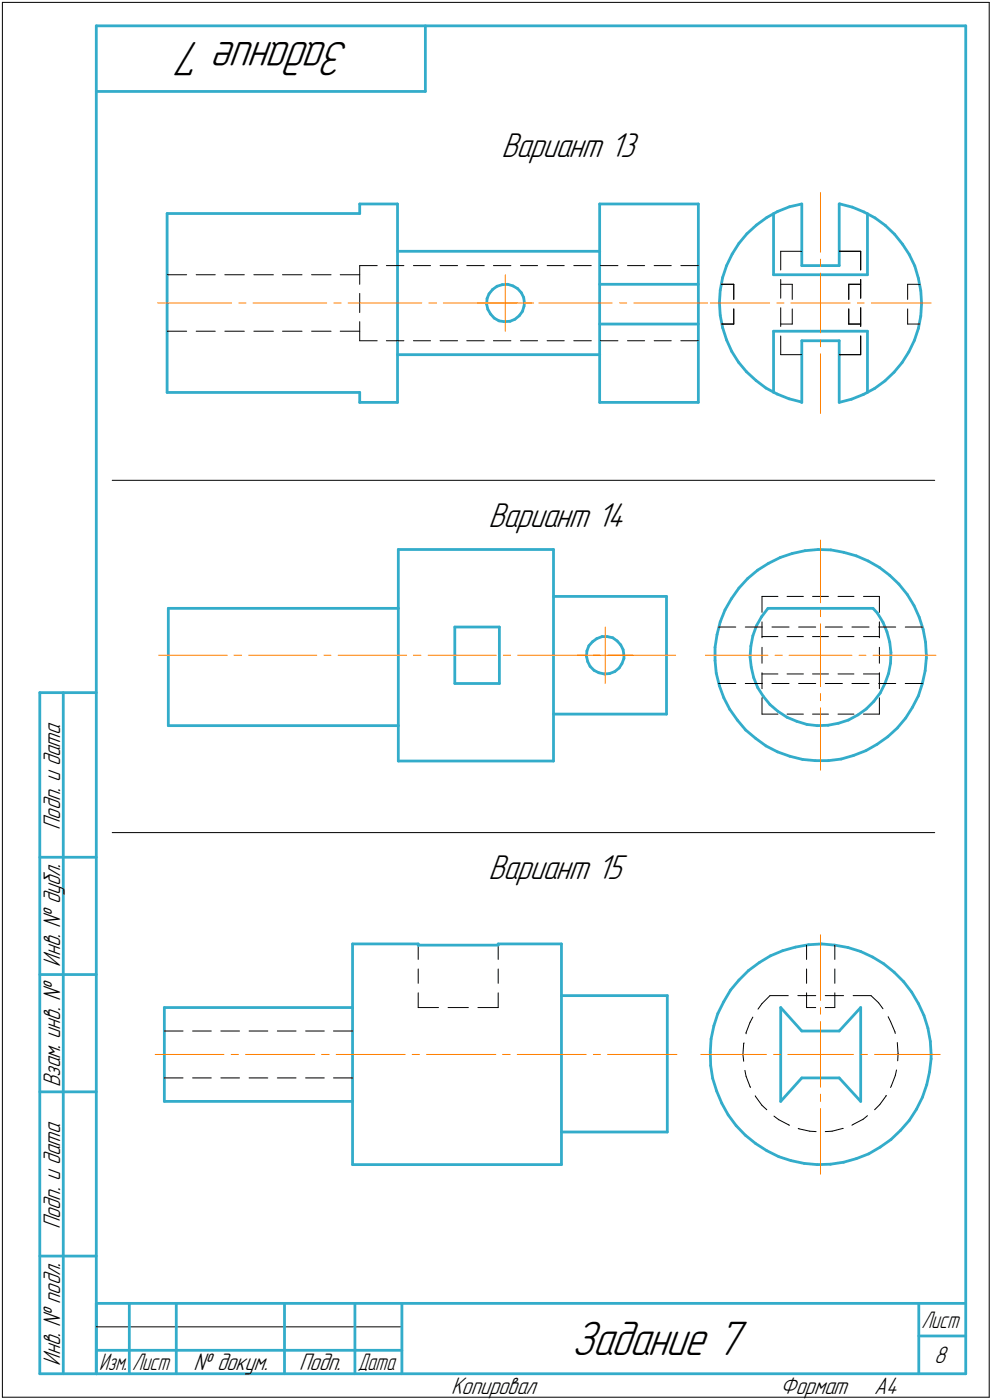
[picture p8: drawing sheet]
<svg xmlns="http://www.w3.org/2000/svg" width="211mm" height="298mm" viewBox="0 0 211 298" stroke-linecap="round" stroke-linejoin="round" font-family="sans-serif">
<g fill="none" stroke="#000" stroke-width=".21">
<path d="M.5 .5v297zM.5 .5h210zM210.5 .5v297zM35.6 58.5h4.1zM41.7 58.5h4.1zM47.8 58.5h4.2zM54 58.5h4.2zM60.1 58.5h4.2zM66.3 58.5h4.1zM72.4 58.5h4.1zM76.5 56.6h3.8zM76.5 56.6v3.9z"/>
<path d="M82.2 56.6h3.7zM88 56.6h3.6zM93.6 56.6h3.8zM99.3 56.6h3.7zM105 56.6h3.7zM110.7 56.6h3.7zM116.4 56.6h3.7zM122.1 56.6h3.7zM127.8 56.6h3.7zM133.5 56.6h3.7zM139.2 56.6h3.6zM144.9 56.6h3.7z"/>
<path d="M166.1 53.5h4.5zM166.1 53.5v4zM166.1 59.5v4zM178.6 53.5h4.5zM183.1 53.5v4zM183.1 59.5v4zM35.6 70.5h4.1zM41.7 70.5h4.1zM47.8 70.5h4.2zM54 70.5h4.2zM60.1 70.5h4.2zM66.3 70.5h4.1z"/>
<path d="M72.4 70.5h4.1zM76.5 62.5v4zM76.5 68.5v4.1zM76.5 72.6h3.8zM82.2 72.6h3.7zM88 72.6h3.6zM93.6 72.6h3.8zM99.3 72.6h3.7zM105 72.6h3.7zM110.7 72.6h3.7zM116.4 72.6h3.7zM122.1 72.6h3.7z"/>
<path d="M127.8 72.6h3.7zM133.5 72.6h3.7zM139.2 72.6h3.6zM144.9 72.6h3.7zM153.5 60.5h2.6zM153.6 69h2.5zM156.1 60.5v3.3zM156.1 65.8v3.2zM166.1 65.5v4zM166.1 71.5v4zM166.1 75.5h4.5zM166.1 60.5h2.5z"/>
<path d="M166.1 69h2.5zM168.6 60.5v3.3zM168.6 65.8v3.2zM178.6 75.5h4.5zM180.6 60.5h2.5zM180.6 60.5v3.3zM180.6 65.8v3.2zM180.6 69h2.5zM183.1 65.5v4zM183.1 71.5v4zM193.1 60.5h2.6zM193.1 60.5v3.3z"/>
<path d="M193.1 65.8v3.2zM193.1 69h2.6zM23.9 102.3h175zM152.9 133.5h3.6zM158.6 133.5h3.6zM162.1 127v3.4zM162.1 132.4v3.4zM162.1 137.8v3.4zM162.1 127h3.4zM162.1 135.6h3.4zM164.3 133.5h3.6zM167.5 127h3.4z"/>
<path d="M167.5 135.6h3.4zM169.9 133.5h3.7zM172.9 127h3.4zM172.9 135.6h3.4zM175.6 133.5h3.6zM178.3 127h3.4zM178.3 135.6h3.4zM181.3 133.5h3.6zM183.7 127h3.4zM183.7 135.6h3.4zM186.9 133.5h3.7zM187.1 137.8v3.4z"/>
<path d="M187.1 132.4v3.4zM187.1 127v3.4zM192.6 133.5h3.7zM152.9 145.5h3.6zM158.6 145.5h3.6zM162.1 143.3v3.3zM162.1 148.6v3.5zM162.1 152.1h3.4zM162.1 143.5h3.4zM164.3 145.5h3.6zM167.5 152.1h3.4zM167.5 143.5h3.4z"/>
<path d="M169.9 145.5h3.7zM172.9 152.1h3.4zM172.9 143.5h3.4zM175.6 145.5h3.6zM178.3 152.1h3.4zM178.3 143.5h3.4zM181.3 145.5h3.6zM183.7 152.1h3.4zM183.7 143.5h3.4zM186.9 145.5h3.7zM187.1 148.6v3.5zM187.1 143.3v3.3z"/>
<path d="M192.6 145.5h3.7zM23.9 177.3h175zM35 219.5h3.9zM41 219.5h4zM47 219.5h4zM53 219.5h4zM59 219.5h4zM65 219.5h4zM71 219.5h4zM89 201.3v3zM89 206.3v3.1zM89 211.4v3.1z"/>
<path d="M89 214.5h4.3zM95.3 214.5h4.4zM101.7 214.5h4.3zM106 211.4v3.1zM106 206.3v3.1zM106 201.3v3zM158.7 219.9v.2zM159.6 217.7l-.9 2.2zM160.2 216.6l-.6 1.1zM162.1 213.7l-.8 1.2zM163.8 212l-1.7 1.7zM163.8 212h3.9z"/>
<path d="M169.8 212h3.8zM171.6 201.3v3zM171.6 206.3v3.1zM171.6 211.4v3.1zM171.6 214.5h2zM175.6 214.5h2zM175.6 212h3.9zM177.6 211.4v3.1zM177.6 206.3v3.1zM177.6 201.3v3zM181.5 212h3.8zM185.3 212l1.6 1.5z"/>
<path d="M186.9 213.5l1 1.3zM189 216.5l.5 1zM189.5 217.5l.9 2.2zM190.4 219.7l.1 .3zM35 229.5h3.9zM41 229.5h4zM47 229.5h4zM53 229.5h4zM59 229.5h4zM65 229.5h4zM71 229.5h4zM158.1 224.5l.1 1.5z"/>
<path d="M158.2 222.2l-.1 2.3zM158.3 222.1l-.1 .1zM158.5 227.9l.2 1.3zM158.7 229.2l.9 2.2zM159.6 231.4l.1 .2zM160.7 233.3l.1 .2zM160.8 233.5l1.3 1.9zM162.1 235.4l1.1 .9zM164.7 237.7l1 .7zM165.7 238.4l2.1 1.1zM167.8 239.5l.2 .1zM181.3 239.6l.2-.2z"/>
<path d="M181.5 239.4l2.1-1.1zM183.6 238.3l1-.7zM186.1 236.3l1.1-1.1zM188.6 233.3l-1.4 1.9zM188.6 233.3h.1M189.7 231.2l-.2 .4zM190.5 229l-.8 2.2zM190.8 227.8l-.3 1.2zM190.9 222l.2 2.4zM191.1 224.4l-.1 1.5zM169.8 240.3l.2 .1zM170 240.4l2.3 .5z"/>
<path d="M172.3 240.9l1.4 .1zM175.6 241l1.4-.1zM177 240.9l2.3-.6zM179.3 240.3h.1M.5 297.5h210zM20.5 282.5h65z"/>
</g>
<g fill="none" stroke="#33acca" stroke-width=".59">
<path d="M20.5 5.5v287zM20.5 5.5h185zM20.5 19.5h70zM90.5 5.5v14zM205.5 5.5v287zM35.6 45.5v38.1zM35.6 45.5h40.9zM76.5 43.4h8.1zM76.5 43.4v2.1zM84.6 43.4v42.3zM84.6 53.5h43zM127.6 43.4v10.1z"/>
<path d="M127.6 43.4h21zM127.6 53.5v22zM148.6 43.4v42.3zM153.8 59.1l-.6 2.7zM154.6 56.6l-.8 2.5zM155.8 54.1l-1.2 2.5zM157.2 51.8l-1.4 2.3zM158.9 49.8l2.1-1.9zM158.9 49.8l-1.7 2zM161 47.9l2.2-1.6zM163.2 46.3l2.2-1.3zM164.6 45.5v13z"/>
<path d="M164.6 58.5h20zM165.4 45l2.6-1zM168 44l2.6-.6zM170.6 43.4v13.2zM170.6 56.6h8zM178.6 43.4v13.2zM178.6 43.4h.1zM178.7 43.4l2.7 .7zM181.4 44.1l2.4 1zM183.8 45.1l2.4 1.3zM184.6 45.5v13zM186.2 46.4l2.2 1.6z"/>
<path d="M188.4 48l1.9 1.9zM190.3 49.9l1.7 2.1zM192 52l1.5 2.2zM193.5 54.2l1.1 2.4zM194.6 56.6l.8 2.7zM195.4 59.3l.5 2.6zM84.6 75.5h43zM103.5 64.8l.3 1.1zM103.6 63.6l-.1 1.2zM103.8 65.9l.6 1zM104.1 62.6l-.5 1zM104.4 66.9l.8 .8z"/>
<path d="M104.8 61.6l.9-.6zM104.8 61.6l-.7 1zM105.2 67.7l1 .6zM105.7 61l1.1-.4zM106.2 68.3l1.2 .2zM106.8 60.6l1.2-.1zM107.4 68.5l1.1-.1zM108 60.5l1.1 .4zM108.5 68.4l1.1-.4zM109.1 60.9l1.1 .6zM109.6 68l.9-.8zM110.2 61.5l.7 .8z"/>
<path d="M110.9 62.3l.5 1zM111.2 66.3l-.7 .9zM111.4 63.3l.2 1.2zM111.5 65.2l-.3 1.1zM111.6 64.5l-.1 .7zM127.6 75.5v10.2zM127.6 60.5h21zM127.6 69h21zM153.1 64.4l.1 2.7zM153.2 61.8l-.1 2.6zM153.2 67.1l.6 2.7zM153.8 69.8l.8 2.6z"/>
<path d="M154.6 72.4l1.1 2.4zM155.7 74.8l1.4 2.3zM157.1 77.1l1.7 2.1zM158.8 79.2l2.1 1.8zM164.6 70.5v13.1zM164.6 70.5h20zM170.6 72.6v13.1zM170.6 72.6h8zM178.6 72.6v13.1zM184.6 70.5v13.1zM191.9 77.2l-1.7 2zM193.4 74.9l-1.5 2.3z"/>
<path d="M194.6 72.5l-1.2 2.4zM195.4 69.9l-.8 2.6zM195.9 67.3l-.5 2.6zM195.9 61.9l.2 2.7zM196.1 64.6l-.2 2.7zM35.6 83.6h40.9zM76.5 83.6v2.1zM76.5 85.7h8.1zM127.6 85.7h21zM160.9 81l2.1 1.6zM163 82.6l2.4 1.3zM165.4 83.9l2.5 1z"/>
<path d="M167.9 84.9l2.6 .7zM170.5 85.6l.1 .1zM178.6 85.7l2.6-.7zM181.2 85l2.5-1zM183.7 84l2.4-1.3zM186.1 82.7l2.2-1.6zM188.3 81.1l1.9-1.9zM84.8 117h33zM84.8 117v12.5zM117.8 117v22.5zM163.5 120l2.5-1.3zM166 118.7l2.6-.8z"/>
<path d="M168.6 117.9l2.7-.6zM171.3 117.3l2.8-.3zM174.1 117l2.7 .1zM176.8 117.1l2.7 .5zM179.5 117.6l2.7 .8zM182.2 118.4l2.5 1.1zM184.7 119.5l2.4 1.3zM35.8 129.5v25zM35.8 129.5h49zM84.8 129.5v25zM96.8 133.5v12zM96.8 133.5h9.5z"/>
<path d="M106.3 133.5v12zM117.8 139.5v22.6zM117.8 127h24zM124.8 139.8l.3 1.1zM124.9 138.6l-.1 1.2zM125.3 137.5l-.4 1.1zM126.1 136.7l.9-.7zM126.1 136.7l-.8 .8zM127 136l1.1-.4zM128.1 135.6h1.1zM129.2 135.6l1.2 .2zM130.4 135.8l.9 .7z"/>
<path d="M131.3 136.5l.8 .8zM132.1 137.3l.5 1zM132.6 138.3l.2 1.2zM132.8 139.5v.7zM141.8 127v25.1zM152.1 137.8v2.8zM152.6 135.1l-.5 2.7zM153.2 132.4l-.6 2.7zM154.3 129.9l-1.1 2.5zM155.6 127.5l-1.3 2.4zM157.2 125.2l-1.6 2.3zM159.1 123.2l2.1-1.8z"/>
<path d="M159.1 123.2l-1.9 2zM159.6 139.9l.3 2.2zM159.8 137.6l-.2 2.3zM160.2 135.4l-.4 2.2zM161 133.3l-.8 2.1zM161.2 121.4l2.3-1.4zM162.1 131.3l-1.1 2zM163.4 129.5h22.4zM163.4 129.5l-1.3 1.8zM185.8 129.5l.9 1.1zM186.7 130.6l1.2 1.9zM187.1 120.8l2.2 1.7z"/>
<path d="M187.9 132.5l.8 2zM188.7 134.5l.6 2.2zM189.3 122.5l2 1.9zM189.3 136.7l.3 2.2zM189.6 138.9l-.1 2.3zM191.3 124.4l1.7 2.2zM193 126.6l1.5 2.3zM194.5 128.9l1.1 2.5zM195.6 131.4l.8 2.6zM196.4 134l.5 2.7zM196.9 136.7l.2 2.8zM197.1 139.5v.6z"/>
<path d="M8.5 147.5v145zM8.5 147.5h12zM13.5 147.5v145zM35.8 154.5h49zM84.8 154.5v7.6zM96.8 145.5h9.5zM117.8 152.1h24zM125.1 140.9l.5 1zM125.6 141.9l.8 .8zM126.4 142.7l1 .6zM127.4 143.3l1.2 .2zM128.6 143.5l1.1-.1z"/>
<path d="M129.7 143.4l1.1-.4zM130.8 143l.9-.8zM132.3 141.3l-.6 .9zM132.8 140.2l-.5 1.1zM152.1 140.6l.3 2.7zM152.4 143.3l.7 2.7zM153.1 146l.9 2.6zM154 148.6l1.3 2.4zM155.3 151l1.6 2.3zM156.9 153.3l1.8 2.1zM158.7 155.4l2.1 1.8zM159.9 142.1l.5 2.2z"/>
<path d="M160.4 144.3l.8 2.1zM160.8 157.2l2.2 1.6zM161.2 146.4l1.2 1.9zM162.4 148.3l1.4 1.7zM163 158.8l2.4 1.3zM163.8 150l1.7 1.5zM165.5 151.5l2 1.2zM167.5 152.7l2 .9zM169.5 153.6l2.2 .7zM171.7 154.3l2.2 .2zM173.9 154.5l2.3-.1zM176.2 154.4l2.2-.4z"/>
<path d="M178.4 154l2.1-.7zM180.5 153.3l2-1.1zM182.5 152.2l1.8-1.2zM184.2 159.9l2.4-1.4zM184.3 151l1.6-1.6zM186.6 158.5l2.3-1.6zM187.3 147.6l-1.4 1.8zM188.3 145.5l-1 2.1zM188.9 156.9l2-1.9zM189.1 143.4l-.8 2.1zM189.5 141.2l-.4 2.2zM192.7 152.9l-1.8 2.1z"/>
<path d="M194.1 150.6l-1.4 2.3zM195.4 148.2l-1.3 2.4zM196.3 145.5l-.9 2.7zM196.8 142.8l-.5 2.7zM197.1 140.1l-.3 2.7zM84.8 162.1h33zM165.4 160.1l2.7 .9zM168.1 161l2.7 .7zM170.8 161.7l2.7 .3zM173.5 162h2.8zM176.3 162l2.7-.4zM179 161.6l2.6-.7z"/>
<path d="M181.6 160.9l2.6-1zM8.5 182.5h12zM8.5 207.5h12zM35 214.5h40zM35 214.5v20zM75 201v13.5zM75 214.5v20zM75 201h14zM89 201v.3zM89 201.3h17zM106 201h13.5zM106 201v.3z"/>
<path d="M119.5 212v36zM119.5 212h22.5zM119.5 201v11zM142 212v29zM151.9 218.4l-.6 2.8zM152.7 215.8l-.8 2.6zM154 213.3l-1.3 2.5zM155.4 210.8l-1.4 2.5zM157.2 208.7l-1.8 2.1zM159.3 206.7l2.2-1.7zM159.3 206.7l-2.1 2zM161.5 205l2.4-1.5z"/>
<path d="M163.9 203.5l2.6-1.1zM166.1 214.5l4.5 5zM166.1 214.5v20zM166.5 202.4l2.7-.7zM169.2 201.7l2.8-.5zM170.6 219.5h8zM172 201.2l2.8-.2zM174.8 201l2.8 .3zM177.6 201.3l2.8 .5zM180.4 201.8l2.7 .8zM183.1 202.6l2.6 1.2zM183.1 214.5v20z"/>
<path d="M183.1 214.5l-4.5 5zM185.7 203.8l2.3 1.4zM188 205.2l2.2 1.8zM190.2 207l2.1 2zM192.3 209l1.7 2.2zM194 211.2l1.4 2.5zM195.4 213.7l1.2 2.5zM196.6 216.2l.8 2.7zM197.4 218.9l.6 2.8zM8.5 232.5h12zM35 234.5h40zM75 234.5v13.5z"/>
<path d="M151.1 224l.1 2.9zM151.2 226.9l.4 2.7zM151.3 221.2l-.2 2.8zM151.6 229.6l.9 2.7zM152.5 232.3l1.1 2.6zM153.6 234.9l1.3 2.5zM154.9 237.4l1.7 2.3zM156.6 239.7l2 2zM170.6 229.5l-4.5 5zM170.6 229.5h8zM178.6 229.5l4.5 5zM193.5 238.6l-1.9 2.1z"/>
<path d="M195 236.2l-1.5 2.4zM196.3 233.7l-1.3 2.5zM197.2 231l-.9 2.7zM197.8 228.3l-.6 2.7zM198 221.7l.1 2.8zM198.1 225.5l-.3 2.8zM198.1 224.5v1zM75 248h44.5zM119.5 241h22.5zM158.6 241.7l2.2 1.8zM160.8 243.5l2.4 1.5zM163.2 245l2.5 1.3z"/>
<path d="M165.7 246.3l2.6 .8zM168.3 247.1l2.8 .6zM171.1 247.7l2.8 .3zM173.9 248l2.8-.1zM176.7 247.9l2.8-.4zM179.5 247.5l2.7-.8zM182.2 246.7l2.6-1zM184.8 245.7l2.5-1.4zM187.3 244.3l2.3-1.6zM189.6 242.7l2-2zM8.5 267.5h12zM20.5 277.5h185z"/>
<path d="M20.5 277.5v15zM27.5 277.5v15zM37.5 277.5v15zM60.5 277.5v15zM75.5 277.5v15zM85.5 277.5v15zM195.5 277.5v15zM8.5 292.5h12zM20.5 292.5h185zM20.5 287.5h7zM27.5 287.5h10zM37.5 287.5h23z"/>
<path d="M60.5 287.5h15zM75.5 287.5h10zM195.5 284.5h10z"/>
</g>
<g fill="none" stroke="#ff8000" stroke-width=".21">
<path d="M107.5 58.5v6zM174.6 41v12.7zM174.6 55.2v1.5zM174.6 58.2v6.3zM33.5 64.5h15.8zM50.8 64.5h1.5zM53.8 64.5h15.7zM71 64.5h1.6zM74.1 64.5h15.6zM91.3 64.5h1.6zM94.3 64.5h15.8zM101.6 64.5h5.9z"/>
<path d="M107.5 64.5v6zM107.5 64.5h6zM111.5 64.5h1.6zM114.6 64.5h15.7zM131.8 64.5h1.5zM134.9 64.5h15.6zM151.1 64.5h12.6zM165.3 64.5h1.5zM168.2 64.5h6.4zM174.6 75.4v12.7zM174.6 72.4v1.4zM174.6 64.5v6.4z"/>
<path d="M174.6 64.5h6.3zM182.5 64.5h1.4zM185.4 64.5h12.7zM174.6 115v13.4zM33.8 139.5h14.5zM49.8 139.5h1.6zM52.9 139.5h14.5zM68.9 139.5h1.5zM72 139.5h14.5zM88 139.5h1.6zM91.1 139.5h14.5zM107.1 139.5h1.5z"/>
<path d="M110.2 139.5h14.5zM122.8 139.5h6zM126.2 139.5h1.6zM128.8 139.5v6zM128.8 133.5v6zM128.8 139.5h6zM129.3 139.5h14.5zM150.1 139.5h13.3zM164.9 139.5h1.6zM167.9 139.5h6.7zM174.6 139.5v6.7zM174.6 129.9v1.4z"/>
<path d="M174.6 132.8v6.7zM174.6 139.5h6.7zM182.8 139.5h1.4zM185.8 139.5h13.3zM174.6 150.7v13.3zM174.6 147.7v1.5zM174.6 199.1v13.9zM174.6 214.5v1.5zM174.6 217.5v7zM33 224.5h14.7zM49.2 224.5h1.5zM52.2 224.5h14.8z"/>
<path d="M68.4 224.5h1.6zM71.5 224.5h14.7zM87.7 224.5h1.5zM90.8 224.5h14.7zM106.9 224.5h1.6zM110.1 224.5h14.6zM126.2 224.5h1.6zM129.3 224.5h14.7zM149.1 224.5h14zM164.6 224.5h1.5zM167.6 224.5h7zM174.6 236.1v13.9z"/>
<path d="M174.6 233v1.5zM174.6 224.5v7zM174.6 224.5h7zM183.1 224.5h1.5zM186.1 224.5h14z"/>
</g>
<g fill="#fff" stroke="#fff" stroke-width=".21">
<path d="M106.7 27.9h29.9zM106.7 27.9h29.9zM106.7 28h29.9zM106.7 28.1h29.9zM106.7 28.2h29.9zM106.7 28.3h29.9zM106.7 28.4h29.9zM106.7 28.4h29.9zM106.7 28.5h29.9zM106.7 28.6h29.9zM106.7 28.7h29.9zM106.7 28.8h29.9zM106.7 28.9h29.9zM106.7 29h29.9zM106.7 29h29.9zM106.7 29.1h29.9zM106.7 29.2h29.9zM106.7 29.3h29.9zM106.7 29.4h29.9zM106.7 29.5h29.9zM106.7 29.5h29.9zM106.7 29.6h29.9zM106.7 29.7h29.9zM106.7 29.8h29.9zM106.7 29.9h29.9zM106.7 30h29.9zM106.7 30.1h29.9zM106.7 30.1h29.9zM106.7 30.2h29.9zM106.7 30.3h29.9zM106.7 30.4h29.9zM106.7 30.5h29.9zM106.7 30.6h29.9zM106.7 30.6h29.9zM106.7 30.7h29.9zM106.7 30.8h29.9zM106.7 30.9h29.9zM106.7 31h29.9zM106.7 31.1h29.9zM106.7 31.2h29.9zM106.7 31.2h29.9zM106.7 31.3h29.9zM106.7 31.4h29.9zM106.7 31.5h29.9zM106.7 31.6h29.9zM106.7 31.7h29.9zM106.7 31.7h29.9zM106.7 31.8h29.9zM106.7 31.9h29.9zM106.7 32h29.9zM106.7 32.1h29.9zM106.7 32.2h29.9zM106.7 32.3h29.9zM106.7 32.3h29.9zM106.7 32.4h29.9zM106.7 32.5h29.9zM106.7 32.6h29.9zM106.7 32.7h29.9zM106.7 32.8h29.9zM106.7 32.9h29.9zM106.7 32.9h29.9zM106.7 33h29.9zM106.7 33.1h29.9zM106.7 33.2h29.9zM106.7 33.3h29.9zM106.7 33.4h29.9zM106.7 33.4h29.9zM106.7 33.5h29.9zM106.7 33.6h29.9zM106.7 33.7h29.9zM106.7 33.8h29.9zM106.7 33.9h29.9zM106.7 34h29.9zM106.7 34h29.9zM106.7 34.1h29.9zM106.7 34.2h29.9zM106.7 34.3h29.9zM106.7 34.4h29.9zM106.7 34.5h29.9zM106.7 34.5h29.9zM106.7 34.6h29.9zM106.7 34.7h29.9zM106.7 34.8h29.9zM106.7 34.9h29.9zM106.7 35h29.9z"/>
<path d="M103.9 106.7h30.3zM103.9 106.8h30.3zM103.9 106.8h30.3zM103.9 106.9h30.3zM103.9 107h30.3zM103.9 107.1h30.3zM103.9 107.2h30.3zM103.9 107.3h30.3zM103.9 107.4h30.3zM103.9 107.4h30.3zM103.9 107.5h30.3zM103.9 107.6h30.3zM103.9 107.7h30.3zM103.9 107.8h30.3zM103.9 107.9h30.3zM103.9 107.9h30.3zM103.9 108h30.3zM103.9 108.1h30.3zM103.9 108.2h30.3zM103.9 108.3h30.3zM103.9 108.4h30.3zM103.9 108.5h30.3zM103.9 108.5h30.3zM103.9 108.6h30.3zM103.9 108.7h30.3zM103.9 108.8h30.3zM103.9 108.9h30.3zM103.9 109h30.3zM103.9 109.1h30.3zM103.9 109.1h30.3zM103.9 109.2h30.3zM103.9 109.3h30.3zM103.9 109.4h30.3zM103.9 109.5h30.3zM103.9 109.6h30.3zM103.9 109.6h30.3zM103.9 109.7h30.3zM103.9 109.8h30.3zM103.9 109.9h30.3zM103.9 110h30.3zM103.9 110.1h30.3zM103.9 110.2h30.3zM103.9 110.2h30.3zM103.9 110.3h30.3zM103.9 110.4h30.3zM103.9 110.5h30.3zM103.9 110.6h30.3zM103.9 110.7h30.3zM103.9 110.7h30.3zM103.9 110.8h30.3zM103.9 110.9h30.3zM103.9 111h30.3zM103.9 111.1h30.3zM103.9 111.2h30.3zM103.9 111.3h30.3zM103.9 111.3h30.3zM103.9 111.4h30.3zM103.9 111.5h30.3zM103.9 111.6h30.3zM103.9 111.7h30.3zM103.9 111.8h30.3zM103.9 111.8h30.3zM103.9 111.9h30.3zM103.9 112h30.3zM103.9 112.1h30.3zM103.9 112.2h30.3zM103.9 112.3h30.3zM103.9 112.4h30.3zM103.9 112.4h30.3zM103.9 112.5h30.3zM103.9 112.6h30.3zM103.9 112.7h30.3zM103.9 112.8h30.3zM103.9 112.9h30.3zM103.9 112.9h30.3zM103.9 113h30.3zM103.9 113.1h30.3zM103.9 113.2h30.3zM103.9 113.3h30.3zM103.9 113.4h30.3zM103.9 113.5h30.3zM103.9 113.5h30.3zM103.9 113.6h30.3zM103.9 113.7h30.3z"/>
<path d="M103.9 181.7h29.9zM103.9 181.8h29.9zM103.9 181.9h29.9zM103.9 181.9h29.9zM103.9 182h29.9zM103.9 182.1h29.9zM103.9 182.2h29.9zM103.9 182.3h29.9zM103.9 182.4h29.9zM103.9 182.5h29.9zM103.9 182.5h29.9zM103.9 182.6h29.9zM103.9 182.7h29.9zM103.9 182.8h29.9zM103.9 182.9h29.9zM103.9 183h29.9zM103.9 183h29.9zM103.9 183.1h29.9zM103.9 183.2h29.9zM103.9 183.3h29.9zM103.9 183.4h29.9zM103.9 183.5h29.9zM103.9 183.6h29.9zM103.9 183.6h29.9zM103.9 183.7h29.9zM103.9 183.8h29.9zM103.9 183.9h29.9zM103.9 184h29.9zM103.9 184.1h29.9zM103.9 184.1h29.9zM103.9 184.2h29.9zM103.9 184.3h29.9zM103.9 184.4h29.9zM103.9 184.5h29.9zM103.9 184.6h29.9zM103.9 184.7h29.9zM103.9 184.7h29.9zM103.9 184.8h29.9zM103.9 184.9h29.9zM103.9 185h29.9zM103.9 185.1h29.9zM103.9 185.2h29.9zM103.9 185.3h29.9zM103.9 185.3h29.9zM103.9 185.4h29.9zM103.9 185.5h29.9zM103.9 185.6h29.9zM103.9 185.7h29.9zM103.9 185.8h29.9zM103.9 185.8h29.9zM103.9 185.9h29.9zM103.9 186h29.9zM103.9 186.1h29.9zM103.9 186.2h29.9zM103.9 186.3h29.9zM103.9 186.4h29.9zM103.9 186.4h29.9zM103.9 186.5h29.9zM103.9 186.6h29.9zM103.9 186.7h29.9zM103.9 186.8h29.9zM103.9 186.9h29.9zM103.9 186.9h29.9zM103.9 187h29.9zM103.9 187.1h29.9zM103.9 187.2h29.9zM103.9 187.3h29.9zM103.9 187.4h29.9zM103.9 187.5h29.9zM103.9 187.5h29.9zM103.9 187.6h29.9zM103.9 187.7h29.9zM103.9 187.8h29.9zM103.9 187.9h29.9zM103.9 188h29.9zM103.9 188h29.9zM103.9 188.1h29.9zM103.9 188.2h29.9zM103.9 188.3h29.9zM103.9 188.4h29.9zM103.9 188.5h29.9zM103.9 188.6h29.9zM103.9 188.6h29.9zM103.9 188.7h29.9z"/>
</g>
<g font-size="10.9">
<text x="74.4" y="9" transform="rotate(-180 74.4 9)">Задание 7</text>
<text x="121.6" y="288.5">Задание 7</text>
</g>
<g font-size="7.8">
<text x="106.7" y="33.5">Вариант 13</text>
<text x="103.9" y="112.3">Вариант 14</text>
<text x="103.9" y="187.3">Вариант 15</text>
</g>
<g font-size="5.4">
<text x="12.8" y="176.7" transform="rotate(-90 12.8 176.7)">Подп. и дата</text>
<text x="12.8" y="205.8" transform="rotate(-90 12.8 205.8)">Инв. № дубл.</text>
<text x="12.8" y="231.6" transform="rotate(-90 12.8 231.6)">Взам. инв. №</text>
<text x="12.8" y="261.7" transform="rotate(-90 12.8 261.7)">Подп. и дата</text>
<text x="12.8" y="290.8" transform="rotate(-90 12.8 290.8)">Инв. № подл.</text>
<text x="41.2" y="291.8">№ докум.</text>
<text x="63.6" y="291.8">Подп.</text>
<text x="198.8" y="290.3">8</text>
<text x="96" y="296.8">Копировал</text>
<text x="166" y="296.8">Формат</text>
<text x="186" y="296.8">A4</text>
</g>
<g font-size="5.3">
<text x="196.1" y="282.8">Лист</text>
<text x="21.1" y="291.8">Изм.</text>
<text x="28.1" y="291.8">Лист</text>
<text x="76.1" y="291.8">Дата</text>
</g>
</svg>
